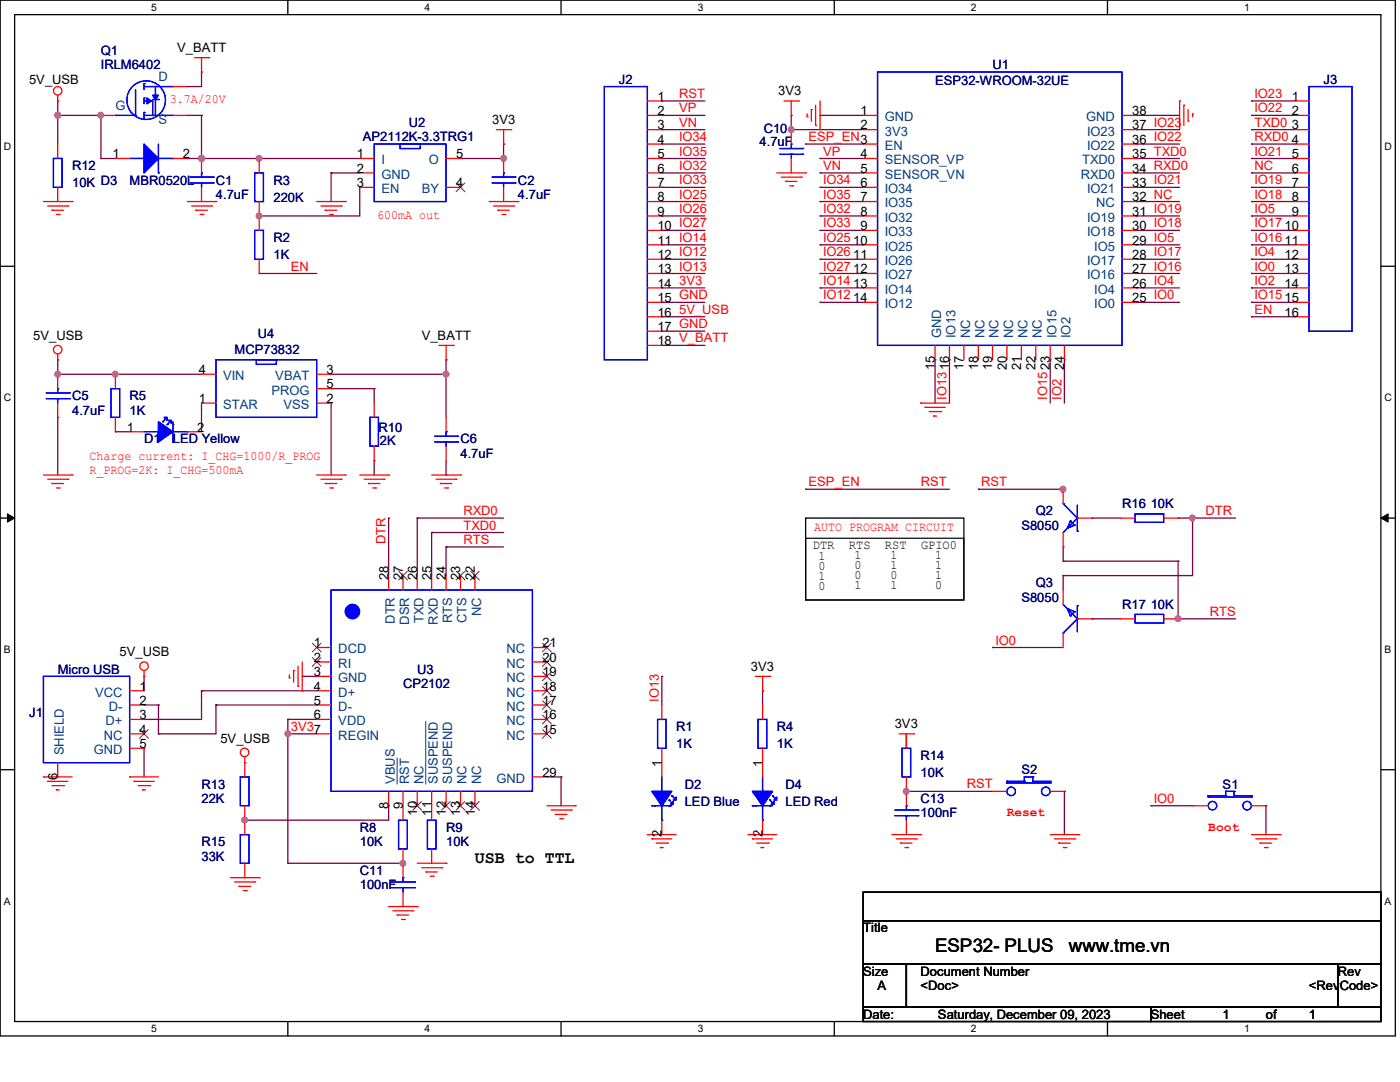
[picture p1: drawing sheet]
<svg xmlns="http://www.w3.org/2000/svg" width="279mm" height="216mm" viewBox="0 0 279 216" stroke-linecap="round" stroke-linejoin="round" font-family="sans-serif">
<path d="M0 0h278.5v206.7h-278.5zM2.9 2.9h272.7v200.9h-272.7z" fill="none" stroke="#000" stroke-width=".25"/>
<g fill="#fff">
<path d="M30.2 .3h1.1v2.3h-1.1z"/>
<path d="M30.2 204.1h1.1v2.3h-1.1z"/>
</g>
<path d="M57.4 0v2.9M57.4 203.8v2.9" fill="none" stroke="#000" stroke-width=".25"/>
<g fill="#fff">
<path d="M84.7 .3h1.1v2.3h-1.1z"/>
<path d="M84.7 204.1h1.1v2.3h-1.1z"/>
</g>
<path d="M112 0v2.9M112 203.8v2.9" fill="none" stroke="#000" stroke-width=".25"/>
<g fill="#fff">
<path d="M139.2 .3h1.1v2.3h-1.1z"/>
<path d="M139.2 204.1h1.1v2.3h-1.1z"/>
</g>
<path d="M166.5 0v2.9M166.5 203.8v2.9" fill="none" stroke="#000" stroke-width=".25"/>
<g fill="#fff">
<path d="M193.8 .3h1.1v2.3h-1.1z"/>
<path d="M193.8 204.1h1.1v2.3h-1.1z"/>
</g>
<path d="M221 0v2.9M221 203.8v2.9" fill="none" stroke="#000" stroke-width=".25"/>
<g fill="#fff">
<path d="M248.3 .3h1.1v2.3h-1.1z"/>
<path d="M248.3 204.1h1.1v2.3h-1.1z"/>
<path d="M.8 28h1.4v2.3h-1.4z"/>
<path d="M276.3 28h1.4v2.3h-1.4z"/>
<path d="M.8 78.2h1.4v2.3h-1.4z"/>
<path d="M276.3 78.2h1.4v2.3h-1.4z"/>
</g>
<path d="M0 53.1h2.9M275.6 53.1h2.9" fill="none" stroke="#000" stroke-width=".25"/>
<g fill="#fff">
<path d="M.8 128.5h1.3v2.2h-1.3z"/>
<path d="M276.3 128.5h1.3v2.2h-1.3z"/>
</g>
<path d="M0 103.4h2.9M275.6 103.4h2.9" fill="none" stroke="#000" stroke-width=".25"/>
<path d="M1.5 102.5l1.4 .9-1.4 .8zM275.6 103.4l1.4-.9v1.7z" fill="#000" stroke="#000" stroke-width=".2"/>
<g fill="#fff">
<path d="M.8 178.7h1.3v2.2h-1.3z"/>
<path d="M276.3 178.7h1.3v2.2h-1.3z"/>
</g>
<path d="M160.8 103.4h31.6v16.3h-31.6zM160.8 107.4h31.6v12.3h-31.6zM0 153.6h2.9M275.6 153.6h2.9M172.3 178h103.3v5.7h-103.3zM172.3 183.7h103.3v8.7h-103.3zM172.3 192.4h8.6v8.6h-8.6zM180.9 192.4h86.1v8.6h-86.1zM267 192.4h8.6v8.6h-8.6zM172.3 201h57.4v2.8h-57.4zM229.7 201h45.9v2.8h-45.9z" fill="none" stroke="#000" stroke-width=".25"/>
<g fill="none" stroke="#800040" stroke-width=".25">
<path d="M37.4 17.3h.1M40.2 14.4h.1M40.2 14.4v2.9h-2.8M11.5 23h.1M11.5 20.2h.1M11.5 20.2v8.5M11.5 23h8.7M20.2 23h.1M20.2 31.6h.1M20.2 31.6h2.8M20.2 23v8.6M37.4 23h.1"/>
<path d="M37.4 31.6h.1M37.4 31.6h34.4M37.4 23h2.8M40.2 23h.1M40.2 31.6h.1M40.2 23v8.6M51.7 31.6h.1M66.1 34.5h.1M66.1 34.5v5.7M66.1 34.5h5.7M71.8 37.4h.1M71.8 37.4v5.7h-20.1"/>
<path d="M91.9 31.6h.1M100.5 28.7h.1M100.5 28.7v2.9h-8.6M132.1 20.2h.1M132.1 23h.1M132.1 25.9h.1M132.1 28.7h.1M132.1 31.6h.1M132.1 34.5h.1M132.1 37.4h.1M132.1 31.6h8.6M132.1 34.5h8.6"/>
<path d="M132.1 23h8.6M132.1 25.9h8.6M132.1 28.7h8.6M132.1 37.4h8.6M132.1 20.2h8.6M157.9 25.9h.1M157.9 23h.1M157.9 25.9h14.4M157.9 23v2.9M160.8 28.7h.1M160.8 28.7h11.5M163.7 23h.1"/>
<path d="M163.7 31.6h.1M163.7 34.5h.1M163.7 37.4h.1M163.7 31.6h8.6M163.7 34.5h8.6M163.7 23h8.6M163.7 37.4h8.6M226.8 37.4h.1M226.8 34.5h.1M226.8 31.6h.1M226.8 28.7h.1M226.8 25.9h.1"/>
<path d="M226.8 23h.1M226.8 31.6h8.6M226.8 34.5h8.6M226.8 23h8.6M226.8 25.9h8.6M226.8 28.7h8.6M226.8 37.4h8.6M249.8 37.4h.1M249.8 34.5h.1M249.8 31.6h.1M249.8 28.7h.1M249.8 25.9h.1"/>
<path d="M249.8 23h.1M249.8 20.2h.1M249.8 31.6h8.6M249.8 34.5h8.6M249.8 23h8.6M249.8 25.9h8.6M249.8 28.7h8.6M249.8 37.4h8.6M249.8 20.2h8.6M51.7 43.1h.1M51.7 54.6h.1M51.7 54.6h11.5"/>
<path d="M132.1 40.2h.1M132.1 43.1h.1M132.1 46h.1M132.1 48.9h.1M132.1 51.7h.1M132.1 54.6h.1M132.1 57.4h.1M132.1 43.1h8.6M132.1 54.6h8.6M132.1 40.2h8.6M132.1 46h8.6M132.1 48.9h8.6"/>
<path d="M132.1 51.7h8.6M132.1 57.4h8.6M163.7 40.2h.1M163.7 43.1h.1M163.7 46h.1M163.7 48.9h.1M163.7 51.7h.1M163.7 54.6h.1M163.7 57.4h.1M163.7 43.1h8.6M163.7 54.6h8.6M163.7 40.2h8.6"/>
<path d="M163.7 46h8.6M163.7 48.9h8.6M163.7 51.7h8.6M163.7 57.4h8.6M226.8 57.4h.1M226.8 54.6h.1M226.8 51.7h.1M226.8 48.9h.1M226.8 46h.1M226.8 43.1h.1M226.8 40.2h.1M226.8 43.1h8.6"/>
<path d="M226.8 54.6h8.6M226.8 40.2h8.6M226.8 46h8.6M226.8 48.9h8.6M226.8 51.7h8.6M226.8 57.4h8.6M249.8 54.6h.1M249.8 51.7h.1M249.8 48.9h.1M249.8 46h.1M249.8 43.1h.1M249.8 40.2h.1"/>
<path d="M249.8 57.4h.1M249.8 43.1h8.6M249.8 54.6h8.6M249.8 40.2h8.6M249.8 46h8.6M249.8 48.9h8.6M249.8 51.7h8.6M249.8 57.4h8.6M11.5 74.7h.1M11.5 71.8h.1M11.5 71.8v2.9M11.5 74.7h28.7"/>
<path d="M23 74.7h.1M66.1 77.6h.1M66.1 74.7h.1M66.1 74.7h22.9M66.1 77.6h8.6M74.7 77.6h.1M74.7 77.6v2.8M89 74.7h.1M89 71.8h.1M89 71.8v11.5M132.1 60.3h.1M132.1 63.2h.1"/>
<path d="M132.1 66.1h.1M132.1 68.9h.1M132.1 60.3h8.6M132.1 63.2h8.6M132.1 66.1h8.6M132.1 68.9h8.6M163.7 60.3h.1M163.7 60.3h8.6M186.6 71.8h.1M186.6 71.8v8.6M189.5 71.8h.1M189.5 71.8v8.6"/>
<path d="M209.6 71.8h.1M209.6 71.8v8.6M212.4 71.8h.1M212.4 71.8v8.6M226.8 60.3h.1M226.8 60.3h8.6M249.8 60.3h.1M249.8 63.2h.1M249.8 60.3h8.6M249.8 63.2h8.6M11.5 83.3h.1M11.5 83.3v11.5"/>
<path d="M23 86.1h.1M23 86.1h2.9M40.2 80.4h.1M40.2 80.4v5.7M66.1 80.4h.1M66.1 80.4v14.4M74.7 91.9h.1M74.7 91.9v2.9M89 94.8h.1M89 91.9v2.9M160.8 97.6h.1M160.8 97.6h28.7"/>
<path d="M195.2 97.6h.1M195.2 97.6h17.2M212.2 97.6h.1M77.6 103.4h.1M77.6 103.4v11.5M83.3 103.4h.1M83.3 103.4h17.2M83.3 103.4v11.5M86.1 106.3h.1M86.1 106.3h14.4M86.1 106.3v8.6M89 109.1h.1"/>
<path d="M89 109.1v5.8M89 109.1h11.5M212.2 114.9h.1M212.2 112h.1M212.2 109.1h.1M212.2 109.1v2.9M212.2 114.9v2.8M212.2 112h22.9M217.9 103.4h.1M217.9 103.4h5.7M235.1 112h.1M235.1 103.4h.1"/>
<path d="M235.1 103.4h11.5M235.1 112v11.5M238 103.4h.1M238 103.4v11.5h-25.8M28.7 135h.1M28.7 135v2.8M40.2 137.8h.1M40.2 137.8v5.8h-11.5M40.2 137.8h23M60.3 135h.1M60.3 135h2.9M132.1 135h.1"/>
<path d="M132.1 135v5.7M152.2 137.8h.1M152.2 137.8v2.9M198.1 129.2h.1M198.1 129.2h14.1M217.9 123.5h.1M217.9 123.5h5.7M235.1 123.5h.1M235.1 123.5h11.5M28.7 149.3h.1M28.7 143.6h.1M28.7 140.7h.1"/>
<path d="M28.7 140.7h2.9M28.7 149.3v5.7M31.6 140.7h.1M31.6 146.4h.1M31.6 140.7v5.7M43.1 140.7h.1M43.1 140.7v5.7h-11.5M43.1 140.7h20.1M57.4 143.6h.1M57.4 146.4h.1M57.4 143.6h5.8M57.4 143.6v28.7"/>
<path d="M57.4 146.4h5.8M109.1 155h.1M109.1 155h2.9M112 155h.1M112 155v5.8M180.9 146.4h.1M180.9 157.9h.1M180.9 146.4v2.9M180.9 157.9h17.2M212.4 157.9h.1M212.4 157.9v8.6M48.9 163.7h.1"/>
<path d="M57.4 172.3h.1M57.4 172.3h23M77.6 160.8h.1M77.6 160.8v2.9h-28.7M229.7 160.8h.1M229.7 160.8h8.6M252.6 160.8h.1M252.6 160.8v5.7"/>
</g>
<g fill="#f0f" stroke="#f0f" stroke-width=".25">
<circle cx="51.7" cy="31.6" r=".56"/>
<circle cx="11.5" cy="23" r=".56"/>
<circle cx="51.7" cy="43.1" r=".56"/>
<circle cx="57.4" cy="146.4" r=".56"/>
<circle cx="80.4" cy="172.3" r=".56"/>
<circle cx="48.8" cy="163.6" r=".56"/>
<circle cx="23" cy="74.7" r=".56"/>
<circle cx="11.5" cy="74.7" r=".56"/>
<circle cx="100.5" cy="31.6" r=".56"/>
<circle cx="20.1" cy="23" r=".56"/>
<circle cx="40.2" cy="31.6" r=".56"/>
<circle cx="157.9" cy="25.9" r=".56"/>
<circle cx="237.9" cy="103.4" r=".56"/>
<circle cx="235.1" cy="123.4" r=".56"/>
<circle cx="89" cy="74.7" r=".56"/>
<circle cx="212.1" cy="97.6" r=".56"/>
<circle cx="180.8" cy="157.9" r=".56"/>
</g>
<g fill="none" stroke="#f00" stroke-width=".25">
<path d="M11.5 19v1.2M34.5 17.3h2.9M38.8 11.5h2.9M40.2 14.4h.1M40.2 11.5v2.9M41.7 11.5h.1M11.5 20.2h.1M11.5 28.7v2.9M11.5 37.4v2.8M20.2 23h2.8M23 31.6h2.9M34.5 23h2.9"/>
<path d="M34.5 31.6h2.9M40.2 31.6v2.9M40.2 37.4v2.8M51.7 31.6v2.9M71.8 34.5h2.9M71.8 31.6h2.9M71.8 37.4h2.9M89 31.6h2.9M89 37.4h2.9M99.1 25.9h2.8M100.5 28.7h.1M100.5 25.9v2.8"/>
<path d="M100.5 31.6v2.9M100.5 37.4v2.8M101.9 25.9h.1M129.2 25.9h2.9M129.2 20.2h2.9M129.2 34.5h2.9M129.2 23h2.9M129.2 28.7h2.9M129.2 31.6h2.9M129.2 37.4h2.9M155 34.5h5.8M155.9 35.3h4"/>
<path d="M156.5 20.2h2.8M156.8 36.2h.1M156.8 36.2h2.2M157.6 37.1h.6M157.9 23h.1M157.9 20.2v2.8M157.9 25.9v2.8M157.9 31.6v2.9M158.2 37.1h.1M159.3 20.2h.1M159.9 35.3h.1M160.8 34.5h.1"/>
<path d="M161.1 23.3h.1M161.1 22.7v.6M161.9 21.8h.1M161.9 21.8v2.4M162.8 25h.1M162.8 21v4M163.7 25.9h.1M163.7 20.2v5.7M172.3 25.9h2.8M172.3 34.5h2.8M172.3 23h2.8M172.3 28.7h2.8"/>
<path d="M172.3 31.6h2.8M172.3 37.4h2.8M223.9 25.9h2.9M223.9 34.5h2.9M223.9 23h2.9M223.9 28.7h2.9M223.9 31.6h2.9M223.9 37.4h2.9M235.4 20.2h.1M235.4 20.2v5.7M236.3 21h.1M236.3 21v4"/>
<path d="M237.1 24.2h.1M237.1 21.8v2.4M238 22.7h.1M238 22.7v.6M258.4 25.9h2.8M258.4 20.2h2.8M258.4 34.5h2.8M258.4 23h2.8M258.4 28.7h2.8M258.4 31.6h2.8M258.4 37.4h2.8M8.7 40.2h5.7"/>
<path d="M9.5 41.1h4M10.4 42h.1M10.4 42h2.3M11.3 42.8h.5M11.8 42.8h.1M13.5 41.1h.1M14.4 40.2h.1M37.4 40.2h5.7M38.2 41.1h4M39.1 42h.1M39.1 42h2.3M40 42.8h.5"/>
<path d="M40.5 42.8h.1M42.2 41.1h.1M43.1 40.2h.1M51.7 40.2v5.8M51.7 51.7v2.9M63.2 40.2h5.7M64.1 41.1h4M64.9 42h.1M64.9 42h2.3M65.8 42.8h.5M66.3 42.8h.1M68.1 41.1h.1"/>
<path d="M68.9 40.2h.1M97.6 40.2h5.8M98.5 41.1h4M99.4 42h.1M99.4 42h2.2M100.2 42.8h.6M100.8 42.8h.1M102.5 41.1h.1M103.4 40.2h.1M129.2 40.2h2.9M129.2 43.1h2.9M129.2 46h2.9"/>
<path d="M129.2 48.9h2.9M129.2 51.7h2.9M129.2 54.6h2.9M129.2 57.4h2.9M172.3 40.2h2.8M172.3 43.1h2.8M172.3 46h2.8M172.3 48.9h2.8M172.3 51.7h2.8M172.3 54.6h2.8M172.3 57.4h2.8M223.9 40.2h2.9"/>
<path d="M223.9 43.1h2.9M223.9 46h2.9M223.9 48.9h2.9M223.9 51.7h2.9M223.9 54.6h2.9M223.9 57.4h2.9M258.4 40.2h2.8M258.4 43.1h2.8M258.4 46h2.8M258.4 48.9h2.8M258.4 51.7h2.8M258.4 54.6h2.8"/>
<path d="M258.4 57.4h2.8M11.5 71.8h.1M11.5 70.7v1.1M11.5 74.7v2.9M23 74.7v2.9M40.2 74.7h2.9M63.2 74.7h2.9M63.2 77.6h2.9M87.6 68.9h2.9M89 71.8h.1M89 68.9v2.9M90.5 68.9h.1"/>
<path d="M129.2 68.9h2.9M129.2 60.3h2.9M129.2 63.2h2.9M129.2 66.1h2.9M172.3 60.3h2.8M186.6 68.9v2.9M189.5 68.9v2.9M192.4 68.9v2.9M195.2 68.9v2.9M198.1 68.9v2.9M201 68.9v2.9M203.8 68.9v2.9"/>
<path d="M206.7 68.9v2.9M209.6 68.9v2.9M212.4 68.9v2.9M223.9 60.3h2.9M258.4 60.3h2.8M258.4 63.2h2.8M8.7 94.8h5.7M9.5 95.6h4M10.4 96.5h.1M10.4 96.5h2.3M11.3 97.4h.5M11.5 80.4v2.9"/>
<path d="M11.8 97.4h.1M13.5 95.6h.1M14.4 94.8h.1M23 83.3v2.8M25.9 86.1h2.8M37.4 86.1h2.8M40.2 80.4h2.9M63.2 94.8h5.7M63.2 80.4h2.9M64.1 95.6h4M64.9 96.5h.1M64.9 96.5h2.3"/>
<path d="M65.8 97.4h.5M66.3 97.4h.1M68.1 95.6h.1M68.9 94.8h.1M71.8 94.8h5.8M72.7 95.6h4M73.5 96.5h.1M73.5 96.5h2.3M74.4 97.4h.6M74.7 80.4v2.9M74.7 89v2.9M75 97.4h.1"/>
<path d="M76.7 95.6h.1M77.6 94.8h.1M86.1 94.8h5.8M87 95.6h4M87.9 96.5h.1M87.9 96.5h2.3M88.7 97.4h.6M89 83.3v2.8M89 89v2.9M89.3 97.4h.1M91 95.6h.1M91.9 94.8h.1"/>
<path d="M183.7 80.4h.1M183.7 80.4h5.8M184.6 81.3h.1M184.6 81.3h4M185.5 82.1h2.2M186.3 83h.1M186.3 83h.6M187.7 82.1h.1M212.2 97.6v2.9M77.6 114.9v2.8M80.4 114.9v2.8M83.3 114.9v2.8"/>
<path d="M86.1 114.9v2.8M89 114.9v2.8M91.9 114.9v2.8M94.8 114.9v2.8M212.2 106.3v2.8M212.2 117.7v2.9M215 103.4h2.9M223.6 103.4h2.9M232.2 103.4h2.9M25.9 137.8h2.8M28.7 135h.1M28.7 133.8v1.2"/>
<path d="M57.7 135.3h.1M57.7 134.7v.6M58.6 133.8h.1M58.6 133.8v2.3M59.5 136.9h.1M59.5 132.9v4M60.3 137.8h.1M60.3 132.1v5.7M63.2 135h2.9M63.2 137.8h2.9M63.2 129.2h2.9M63.2 132.1h2.9"/>
<path d="M106.3 135h2.8M106.3 137.8h2.8M106.3 129.2h2.8M106.3 132.1h2.8M150.7 135h2.9M152.2 137.8h.1M152.2 135v2.8M153.6 135h.1M212.2 126.3v2.9M215 123.5h2.9M223.6 123.5h2.9M232.2 123.5h2.9"/>
<path d="M8.7 155h.1M8.7 155h5.7M9.5 155.9h.1M9.5 155.9h4M10.4 156.8h2.3M11.3 157.6h.1M11.3 157.6h.5M11.5 152.2v2.8M12.7 156.8h.1M25.9 155h.1M25.9 155h5.7M25.9 146.4h2.8"/>
<path d="M25.9 140.7h2.8M25.9 143.6h2.8M25.9 149.3h2.8M26.8 155.9h.1M26.8 155.9h4M27.6 156.8h2.3M28.4 157.6h.1M28.4 157.6h.6M29.9 156.8h.1M48.9 152.2h.1M48.9 151v4M63.2 146.4h2.9"/>
<path d="M63.2 140.7h2.9M63.2 143.6h2.9M77.6 157.9v2.9M80.4 157.9v5.8M83.3 157.9v2.9M86.1 157.9v5.8M89 157.9v2.9M91.9 157.9v2.9M94.8 157.9v2.9M106.3 155h2.8M106.3 146.4h2.8M106.3 140.7h2.8"/>
<path d="M106.3 143.6h2.8M132.1 140.7v2.9M132.1 149.3v5.7M152.2 140.7v2.9M152.2 149.3v5.7M179.5 146.4h2.8M180.9 149.3h.1M180.9 146.4v2.9M180.9 155v5.8M182.3 146.4h.1M198.1 157.9h2.9M209.6 157.9h2.8"/>
<path d="M46 175.1h5.7M46.8 176h4M47.7 176.9h.1M47.7 176.9h2.3M48.6 177.7h.5M48.9 160.8v5.7M48.9 172.3v2.8M49.1 177.7h.1M50.8 176h.1M51.7 175.1h.1M80.4 169.4v5.7M80.4 178v2.9"/>
<path d="M83.3 172.3h5.7M84.2 173.1h4M85 174h.1M85 174h2.3M85.9 174.8h.5M86.1 169.4v2.9M86.4 174.8h.1M88.2 173.1h.1M89 172.3h.1M109.1 160.8h5.8M110 161.6h4M110.8 162.5h.1"/>
<path d="M110.8 162.5h2.4M111.7 163.4h.6M112.3 163.4h.1M114 161.6h.1M114.9 160.8h.1M129.2 166.5h.1M129.2 166.5h5.8M130.1 167.4h.1M130.1 167.4h4M130.9 168.2h2.3M131.8 169.1h.1M131.8 169.1h.6"/>
<path d="M132.1 163.7v2.8M133.2 168.2h.1M149.3 166.5h.1M149.3 166.5h5.7M150.2 167.4h.1M150.2 167.4h4M151 168.2h2.3M151.9 169.1h.1M151.9 169.1h.5M152.2 163.7v2.8M153.3 168.2h.1M178 166.5h5.7"/>
<path d="M178.9 167.4h4M179.7 168.2h.1M179.7 168.2h2.3M180.6 169.1h.5M180.9 163.7v2.8M181.1 169.1h.1M182.9 167.4h.1M183.7 166.5h.1M209.6 166.5h5.7M210.4 167.4h4.1M211.3 168.2h.1M211.3 168.2h2.3"/>
<path d="M212.2 169.1h.5M212.7 169.1h.1M214.5 167.4h.1M215.3 166.5h.1M238.3 160.8h2.8M249.8 166.5h5.7M249.8 160.8h2.8M250.6 167.4h4M251.5 168.2h.1M251.5 168.2h2.3M252.3 169.1h.6M252.9 169.1h.1"/>
<path d="M254.6 167.4h.1M255.5 166.5h.1M77.6 180.9h5.7M78.4 181.7h4M79.2 182.6h.1M79.2 182.6h2.4M80.1 183.5h.6M80.7 183.5h.1M82.4 181.7h.1M83.3 180.9h.1"/>
<circle cx="11.5" cy="18.1" r=".85"/>
<circle cx="11.5" cy="69.8" r=".85"/>
<circle cx="28.7" cy="132.9" r=".85"/>
<circle cx="48.8" cy="150.1" r=".85"/>
</g>
<g fill="none" stroke="#00f" stroke-width=".25">
<path d="M27.1 17.9v5.1M28.7 16.7h.1M28.7 19.6h.1M28.7 17.3h5.8M28.7 16.7v1.2M28.7 19.6v1.1M30.5 19.9h1.1M31 17.3h.1M31 17.3v5.7M31.6 19.9h.1M34.5 17.3h.1M120.6 17.3h8.6v54.5h-8.6z"/>
<path d="M175.1 14.4h48.8v54.5h-48.8zM261.2 17.3h8.6v48.8h-8.6zM10.7 31.6h1.7v5.8h-1.7zM23 23h.1M23 23h4.1M25.9 31.6h2.8M27.1 23h.1M28.7 31.6h.1M28.7 22.4h.1M28.7 23h5.8M28.7 22.4v1.2M28.7 20.2h.6"/>
<path d="M29.3 20.2h.1M30.2 20.2h.1M30.2 20.2h.3v2.8M30.5 23h.1M31.6 34.5h.1M31.6 28.7v5.8M31.6 31.6h2.9M34.5 31.6h.1M34.5 23h.1M37.9 35.3h4.6M37.9 36.5h4.6M40.2 36.5h.1"/>
<path d="M40.2 34.5h.1M40.2 34.5v.8M40.2 36.5v.9M42.5 35.3h.1M42.5 36.5h.1M50.8 34.5h1.8v5.7h-1.8zM74.7 28.7h14.3v11.5h-14.3zM79.8 28.7h4.1v.9h-4.1zM98.2 35.3h4.6M98.2 36.5h4.6M100.5 36.5h.1M100.5 34.5h.1"/>
<path d="M100.5 34.5v.8M100.5 36.5v.9M102.8 35.3h.1M102.8 36.5h.1M155.6 29.6h4.6M155.6 30.8h4.6M157.9 30.8h.1M157.9 28.7h.1M157.9 28.7v.9M157.9 30.8v.8M160.2 29.6h.1M160.2 30.8h.1"/>
<path d="M50.8 46h1.8v5.7h-1.8zM9.2 78.4h4.6M9.2 79.5h4.6M11.5 79.5h.1M11.5 77.6h.1M11.5 77.6v.8M11.5 79.5v.9M13.8 78.4h.1M13.8 79.5h.1M22.1 77.6h1.8v5.7h-1.8zM43.1 71.8h20.1v11.5h-20.1zM51.1 71.8h4.1v.9h-4.1z"/>
<path d="M28.7 86.1h2.9M31.6 86.1h.1M32.5 84.2h.1M33.1 83.6l-.6 .6M33.4 84.7h.1M33.9 84.2l-.5 .5M34.5 84.7h.1M34.5 87.6h.1M34.5 88.2h.1M34.5 86.1h2.9M34.5 84.2v4M37.4 86.1h.1"/>
<path d="M73.8 83.3h1.7v5.7h-1.7zM86.7 87h4.6M86.7 88.2h4.6M89 88.2h.1M89 86.1h.1M89 86.1v.9M89 88.2v.8M91.3 87h.1M91.3 88.2h.1M66.1 117.7h40.2v40.2h-40.2zM212.2 100.5h.1M212.2 100.5l2.8 2.9"/>
<path d="M213 105.4h.1M213.6 104h.1M213.6 104l-.6 1.4M213.6 104l.9 .8M214.5 104.8h.1M214.5 104.8l-1.5 .6M215 106h.1M215 103.4h.1M215 100.8v5.2M215 103.4l-2.8 2.9M226.5 102.5h5.7v1.7h-5.7zM8.7 135h17.2v17.2h-17.2z"/>
<path d="M212.2 126.3h.1M212.2 120.6l2.8 2.9M213 121.5h.1M213 121.5l.6 1.4M213 121.5l1.5 .5M213.6 122.9h.1M214.5 122h.1M214.5 122l-.9 .9M215 120.9h.1M215 123.5h.1M215 120.9v5.2M215 123.5l-2.8 2.8"/>
<path d="M226.5 122.6h5.7v1.7h-5.7zM48 155h1.7v5.8h-1.7zM131.2 143.6h1.7v5.7h-1.7zM132.1 157.9h.1M132.1 155v2.9M133.5 159.6h.1M133.5 159.6l.6 .6M134.1 158.8h.1M134.1 158.8l.6 .5M151.3 143.6h1.7v5.7h-1.7zM152.2 157.9h.1M152.2 155v2.9"/>
<path d="M153.6 159.6h.1M153.6 159.6l.6 .6M154.2 158.8h.1M154.2 158.8l.6 .5M180 149.3h1.7v5.7h-1.7zM201 155.9h.1M201 156.2h.1M201 156.2h8.6M201 155.9h3.4M201 155.9v.3M204.4 155h.1M204.4 155.9h.1"/>
<path d="M204.4 155h1.7M204.4 155v.9M206.1 155.9h.1M206.1 155h.1M206.1 155.9h3.5M206.1 155v.9M209.6 156.2h.1M209.6 155.9h.1M209.6 155.9v.3M241.1 158.8h.1M241.1 159h.1M241.1 159h8.7"/>
<path d="M241.1 158.8h3.5M241.1 158.8v.2M244.6 157.9h.1M244.6 158.8h.1M244.6 157.9h1.7M244.6 157.9v.9M246.3 158.8h.1M246.3 157.9h.1M246.3 158.8h3.5M246.3 157.9v.9M249.8 159h.1M249.8 158.8h.1"/>
<path d="M249.8 158.8v.2M48 166.5h1.7v5.8h-1.7zM78.1 176h4.6M78.1 177.1h4.6M79.5 163.7h1.8v5.7h-1.8zM80.4 177.1h.1M80.4 175.1h.1M80.4 175.1v.9M80.4 177.1v.9M82.7 176h.1M82.7 177.1h.1M85.3 163.7h1.7v5.7h-1.7z"/>
<path d="M130.1 160.8h.1M130.1 160.8h4M130.6 160.8h.1M132.1 163.7h.1M132.1 160.8v2.9M133.5 160.8h.1M150.2 160.8h.1M150.2 160.8h4M150.7 160.8h.1M152.2 163.7h.1M152.2 160.8v2.9M153.6 160.8h.1"/>
<path d="M178.6 161.6h4.6M178.6 162.8h4.6M180.9 162.8h.1M180.9 160.8h.1M180.9 160.8v.8M180.9 162.8v.9M183.2 161.6h.1M183.2 162.8h.1"/>
<circle cx="29.2" cy="20" r="3.9"/>
<circle cx="201.8" cy="157.9" r=".85"/>
<circle cx="208.7" cy="157.9" r=".85"/>
<circle cx="242" cy="160.8" r=".85"/>
<circle cx="248.9" cy="160.8" r=".85"/>
</g>
<g fill="#00f" stroke="#00f" stroke-width=".25">
<path d="M28.7 28.7l2.9 2.9-2.9 2.9z"/>
<path d="M150.2 157.9h4l-2 2.9z" fill-rule="evenodd"/>
<path d="M155 159v.6h-.5z" fill-rule="evenodd"/>
<path d="M153.9 160.5l.6-.6v.6z" fill-rule="evenodd"/>
<path d="M150.2 157.9h4l-2 2.9z" fill-rule="evenodd"/>
<path d="M155 159v.6h-.5z" fill-rule="evenodd"/>
<path d="M153.9 160.5l.6-.6v.6z" fill-rule="evenodd"/>
<path d="M31.6 84.2l2.9 1.9-2.9 2.1z" fill-rule="evenodd"/>
<path d="M32.8 83.3h.6v.6z" fill-rule="evenodd"/>
<path d="M33.6 83.9h.6v.6z" fill-rule="evenodd"/>
<path d="M31.6 84.2l2.9 1.9-2.9 2.1z" fill-rule="evenodd"/>
<path d="M32.8 83.3h.6v.6z" fill-rule="evenodd"/>
<path d="M33.6 83.9h.6v.6z" fill-rule="evenodd"/>
<path d="M29.3 19.6l.9 .6-.9 .5z" fill-rule="evenodd"/>
<path d="M30.5 19h1.1l-.6 .9z" fill-rule="evenodd"/>
<path d="M29.3 19.6l.9 .6-.9 .5z" fill-rule="evenodd"/>
<path d="M30.5 19h1.1l-.6 .9z" fill-rule="evenodd"/>
<path d="M130.1 157.9h4l-2 2.9z" fill-rule="evenodd"/>
<path d="M135 159v.6h-.6z" fill-rule="evenodd"/>
<path d="M134.4 159.9v.6h-.6z" fill-rule="evenodd"/>
<path d="M130.1 157.9h4l-2 2.9z" fill-rule="evenodd"/>
<path d="M135 159v.6h-.6z" fill-rule="evenodd"/>
<path d="M134.4 159.9v.6h-.6z" fill-rule="evenodd"/>
<circle cx="70.3" cy="122" r="1.42"/>
</g>
<g fill="none" stroke="#804000" stroke-width=".2">
<path d="M91.1 36.5l1.7 1.8M92.8 36.5l-1.8 1.8M79.6 114l1.7 1.7M81.3 114l-1.8 1.7M91.1 114l1.7 1.7M92.8 114l-1.8 1.7M93.9 114l1.8 1.7M95.6 114l-1.7 1.7M62.4 128.4l1.7 1.7M62.4 131.2l1.7 1.8M64.1 128.4l-1.8 1.7M64.1 131.2l-1.8 1.8"/>
<path d="M108.3 128.4l1.7 1.7M108.3 131.2l1.7 1.8M108.3 134.1l1.7 1.7M108.3 137l1.7 1.7M108.3 139.8l1.7 1.8M110 134.1l-1.8 1.7M110 139.8l-1.8 1.8M110 128.4l-1.8 1.7M110 131.2l-1.8 1.8M110 137l-1.8 1.7M27.9 145.6l1.7 1.7M29.6 145.6l-1.7 1.7"/>
<path d="M82.4 159.9l1.8 1.8M84.1 159.9l-1.7 1.8M88.2 159.9l1.7 1.8M89.9 159.9l-1.8 1.8M91.1 159.9l1.7 1.8M92.8 159.9l-1.8 1.8M93.9 159.9l1.8 1.8M95.6 159.9l-1.7 1.8M108.3 142.7l1.7 1.7M108.3 145.6l1.7 1.7M110 142.7l-1.8 1.7M110 145.6l-1.8 1.7"/>
</g>
<path d="M79.2 151.3v5.2M85 143.9v12.6" fill="none" stroke="#004080" stroke-width=".2"/>
<g font-size="3.7">
<text x="186.6" y="189.9">ESP32- PLUS</text>
<text x="213.3" y="189.9">www.tme.vn</text>
</g>
<text font-size="3.4" x="94.8" y="172.2">USB to TTL</text>
<g font-size="2.6" fill="#000080">
<text x="20.2" y="11">Q1</text>
<text x="20.2" y="13.8">IRLM6402</text>
<text x="123.5" y="16.7">J2</text>
<text x="186.6" y="17">ESP32-WROOM-32UE</text>
<text x="198.1" y="13.8">U1</text>
<text x="264.1" y="16.7">J3</text>
<text x="72.4" y="28.2">AP2112K-3.3TRG1</text>
<text x="81.6" y="25.4">U2</text>
<text x="151.6" y="29.1">4.7uF</text>
<text x="152.4" y="26.5">C10</text>
<text x="14.4" y="34">R12</text>
<text x="14.4" y="37.4">10K D3</text>
<text x="25.9" y="36.8">MBR0520L</text>
<text x="43.1" y="36.8">C1</text>
<text x="43.1" y="39.7">4.7uF</text>
<text x="54.6" y="36.8">R3</text>
<text x="54.6" y="40.3">220K</text>
<text x="103.4" y="36.8">C2</text>
<text x="103.4" y="39.7">4.7uF</text>
<text x="54.6" y="48.3">R2</text>
<text x="54.6" y="51.7">1K</text>
<text x="46.8" y="70.7">MCP73832</text>
<text x="51.4" y="67.5">U4</text>
<text x="14.4" y="79.9">C5</text>
<text x="14.4" y="82.8">4.7uF</text>
<text x="25.9" y="79.9">R5</text>
<text x="25.9" y="82.8">1K</text>
<text x="28.7" y="88.5">D1</text>
<text x="34.5" y="88.5">LED Yellow</text>
<text x="75.5" y="86.2">R10</text>
<text x="75.8" y="88.8">2K</text>
<text x="91.9" y="88.5">C6</text>
<text x="91.9" y="91.4">4.7uF</text>
<text x="223.9" y="101.4">R16 10K</text>
<text x="203.8" y="105.7">S8050</text>
<text x="206.7" y="102.8">Q2</text>
<text x="206.7" y="117.2">Q3</text>
<text x="203.8" y="120.1">S8050</text>
<text x="223.9" y="121.5">R17 10K</text>
<text x="11.5" y="134.4">Micro USB</text>
<text x="80.4" y="137.3">CP2102</text>
<text x="83.3" y="134.4">U3</text>
<text x="5.8" y="143">J1</text>
<text x="135" y="145.9">R1</text>
<text x="135" y="149.4">1K</text>
<text x="155" y="145.9">R4</text>
<text x="155" y="149.4">1K</text>
<text x="183.7" y="151.6">R14</text>
<text x="183.7" y="155.1">10K</text>
<text x="203.8" y="154.5">S2</text>
<text x="40.2" y="157.4">R13</text>
<text x="40.2" y="160.2">22K</text>
<text x="136.7" y="157.4">D2</text>
<text x="136.7" y="160.8">LED Blue</text>
<text x="156.8" y="157.4">D4</text>
<text x="156.8" y="160.8">LED Red</text>
<text x="183.7" y="160.2">C13</text>
<text x="244" y="157.4">S1</text>
<text x="71.8" y="166">R8</text>
<text x="89" y="166">R9</text>
<text x="183.7" y="163.1">100nF</text>
<text x="40.2" y="168.9">R15</text>
<text x="40.2" y="171.7">33K</text>
<text x="71.8" y="168.9">10K</text>
<text x="89" y="168.9">10K</text>
<text x="71.8" y="174.6">C11</text>
<text x="71.8" y="177.5">100nF</text>
</g>
<g font-size="2.6">
<text x="35.3" y="10.4">V_BATT</text>
<text x="5.8" y="16.7">5V_USB</text>
<text x="131.2" y="20.1">1</text>
<text x="131.2" y="23">2</text>
<text x="155.3" y="19">3V3</text>
<text x="171.7" y="23">1</text>
<text x="225.9" y="23">38</text>
<text x="257.8" y="20.1">1</text>
<text x="257.8" y="23">2</text>
<text x="98.2" y="24.8">3V3</text>
<text x="131.2" y="25.8">3</text>
<text x="131.2" y="28.7">4</text>
<text x="171.7" y="25.8">2</text>
<text x="225.9" y="28.7">36 IO22</text>
<text x="225.9" y="25.8">37 IO23</text>
<text x="257.8" y="25.8">3</text>
<text x="257.8" y="28.7">4</text>
<text x="22.4" y="31.6">1</text>
<text x="36.5" y="31.6">2</text>
<text x="71.2" y="34.5">2</text>
<text x="71.2" y="31.6">1</text>
<text x="91" y="31.6">5</text>
<text x="131.2" y="31.6">5</text>
<text x="131.2" y="34.5">6</text>
<text x="171.7" y="31.6">4</text>
<text x="171.7" y="34.5">5</text>
<text x="225.9" y="34.5">34 RXD0</text>
<text x="225.9" y="31.6">35 TXD0</text>
<text x="257.8" y="31.6">5</text>
<text x="257.8" y="34.5">6</text>
<text x="71.2" y="37.3">3</text>
<text x="91" y="37.3">4</text>
<text x="131.2" y="37.3">7</text>
<text x="131.2" y="40.2">8</text>
<text x="171.7" y="37.3">6</text>
<text x="171.7" y="40.2">7</text>
<text x="225.9" y="40.2">32 NC</text>
<text x="225.9" y="37.3">33 IO21</text>
<text x="257.8" y="37.3">7</text>
<text x="257.8" y="40.2">8</text>
<text x="131.2" y="43.1">9</text>
<text x="131.2" y="45.9">10 IO27</text>
<text x="171.7" y="43.1">8</text>
<text x="171.7" y="45.9">9</text>
<text x="225.9" y="45.9">30 IO18</text>
<text x="225.9" y="43.1">31 IO19</text>
<text x="256.4" y="45.9">10</text>
<text x="257.8" y="43.1">9</text>
<text x="131.2" y="48.8">11 IO14</text>
<text x="131.2" y="51.7">12 IO12</text>
<text x="170.3" y="48.8">10</text>
<text x="170.3" y="51.7">11</text>
<text x="225.9" y="51.7">28 IO17</text>
<text x="225.9" y="48.8">29 IO5</text>
<text x="256.4" y="48.8">11</text>
<text x="256.4" y="51.7">12</text>
<text x="131.2" y="54.5">13 IO13</text>
<text x="131.2" y="57.4">14</text>
<text x="170.3" y="54.5">12</text>
<text x="170.3" y="57.4">13</text>
<text x="225.9" y="57.4">26 IO4</text>
<text x="225.9" y="54.5">27 IO16</text>
<text x="256.4" y="54.5">13</text>
<text x="256.4" y="57.4">14</text>
<text x="131.2" y="60.3">15 GND</text>
<text x="131.2" y="63.2">16</text>
<text x="170.3" y="60.3">14</text>
<text x="225.9" y="60.3">25 IO0</text>
<text x="256.4" y="60.3">15</text>
<text x="256.4" y="63.2">16</text>
<text x="6.6" y="67.8">5V_USB</text>
<text x="84.2" y="67.8">V_BATT</text>
<text x="131.2" y="66">17 GND</text>
<text x="131.2" y="68.9">18 V_BATT</text>
<text x="39.7" y="74.6">4</text>
<text x="65.2" y="74.6">3</text>
<text x="65.2" y="77.5">5</text>
<text x="186.6" y="73.8" transform="rotate(-90 186.6 73.8)">15</text>
<text x="192.3" y="73.8" transform="rotate(-90 192.3 73.8)">17</text>
<text x="195.2" y="73.8" transform="rotate(-90 195.2 73.8)">18</text>
<text x="198" y="73.8" transform="rotate(-90 198 73.8)">19</text>
<text x="200.9" y="73.8" transform="rotate(-90 200.9 73.8)">20</text>
<text x="203.8" y="73.8" transform="rotate(-90 203.8 73.8)">21</text>
<text x="206.7" y="73.8" transform="rotate(-90 206.7 73.8)">22</text>
<text x="212.4" y="73.8" transform="rotate(-90 212.4 73.8)">24</text>
<text x="39.7" y="80.4">1</text>
<text x="65.2" y="80.4">2</text>
<text x="25.3" y="86.1">1</text>
<text x="39.4" y="86.1">2</text>
<text x="162.2" y="109.5">DTR</text>
<text x="163.4" y="111.8">1</text>
<text x="163.4" y="113.8">0</text>
<text x="169.4" y="109.5">RTS</text>
<text x="170.6" y="111.5">1</text>
<text x="170.6" y="113.5">0</text>
<text x="176.6" y="109.5">RST</text>
<text x="177.7" y="111.5">1</text>
<text x="177.7" y="113.5">1</text>
<text x="183.8" y="109.5">GPIO0</text>
<text x="186.6" y="111.5">1</text>
<text x="186.6" y="113.5">1</text>
<text x="77.5" y="115.7" transform="rotate(-90 77.5 115.7)">28</text>
<text x="80.4" y="115.7" transform="rotate(-90 80.4 115.7)">27</text>
<text x="83.2" y="115.7" transform="rotate(-90 83.2 115.7)">26</text>
<text x="86.1" y="115.7" transform="rotate(-90 86.1 115.7)">25</text>
<text x="89" y="115.7" transform="rotate(-90 89 115.7)">24</text>
<text x="91.9" y="115.7" transform="rotate(-90 91.9 115.7)">23</text>
<text x="94.7" y="115.7" transform="rotate(-90 94.7 115.7)">22</text>
<text x="163.4" y="115.8">1</text>
<text x="163.4" y="117.8">0</text>
<text x="170.6" y="115.5">0</text>
<text x="170.6" y="117.5">1</text>
<text x="177.7" y="115.5">0</text>
<text x="177.7" y="117.5">1</text>
<text x="186.6" y="117.5">0</text>
<text x="186.6" y="115.5">1</text>
<text x="23.9" y="131">5V_USB</text>
<text x="62.7" y="129.2">1</text>
<text x="108.2" y="129.2">21</text>
<text x="27.9" y="137.8">1</text>
<text x="62.7" y="132">2</text>
<text x="62.7" y="134.9">3</text>
<text x="62.7" y="137.8">4</text>
<text x="108.2" y="132">20</text>
<text x="108.2" y="134.9">19</text>
<text x="108.2" y="137.8">18</text>
<text x="149.9" y="133.8">3V3</text>
<text x="27.9" y="140.6">2</text>
<text x="27.9" y="143.5">3</text>
<text x="62.7" y="140.6">5</text>
<text x="62.7" y="143.5">6</text>
<text x="108.2" y="140.6">17</text>
<text x="108.2" y="143.5">16</text>
<text x="27.9" y="149.3">5</text>
<text x="27.9" y="146.4">4</text>
<text x="44" y="148.2">5V_USB</text>
<text x="108.2" y="146.4">15</text>
<text x="178.6" y="145.3">3V3</text>
<text x="11.5" y="155.6" transform="rotate(-90 11.5 155.6)">6</text>
<text x="108.2" y="155">29</text>
<text x="132" y="153" transform="rotate(-90 132 153)">1</text>
<text x="152.1" y="153" transform="rotate(-90 152.1 153)">1</text>
<text x="77.5" y="161.3" transform="rotate(-90 77.5 161.3)">8</text>
<text x="80.4" y="161.3" transform="rotate(-90 80.4 161.3)">9</text>
<text x="83.2" y="162.8" transform="rotate(-90 83.2 162.8)">10</text>
<text x="86.1" y="162.8" transform="rotate(-90 86.1 162.8)">11</text>
<text x="89" y="162.8" transform="rotate(-90 89 162.8)">12</text>
<text x="91.9" y="162.8" transform="rotate(-90 91.9 162.8)">13</text>
<text x="94.7" y="162.8" transform="rotate(-90 94.7 162.8)">14</text>
<text x="132" y="167.1" transform="rotate(-90 132 167.1)">2</text>
<text x="152.1" y="167.1" transform="rotate(-90 152.1 167.1)">2</text>
<text x="172.3" y="186.1">Title</text>
<text x="172.3" y="194.7">Size</text>
<text x="175.1" y="197.6">A</text>
<text x="183.7" y="194.7">Document Number</text>
<text x="183.7" y="197.6">&lt;Doc&gt;</text>
<text x="261.2" y="197.6">&lt;RevCode&gt;</text>
<text x="267" y="194.7">Rev</text>
<text x="172.3" y="203.3">Date:</text>
<text x="187.2" y="203.3">Saturday, December 09, 2023</text>
<text x="229.7" y="203.3">Sheet</text>
<text x="244" y="203.3">1</text>
<text x="252.6" y="203.3">of</text>
<text x="261.2" y="203.3">1</text>
</g>
<g font-size="2.6" fill="#004080">
<text x="31.6" y="16.2">D</text>
<text x="23" y="21.9">G</text>
<text x="31.6" y="24.8">S</text>
<text x="176.6" y="24.2">GND</text>
<text x="176.6" y="27.1">3V3</text>
<text x="176.6" y="29.9">EN</text>
<text x="216.8" y="24.2">GND</text>
<text x="217" y="29.9">IO22</text>
<text x="217" y="27.1">IO23</text>
<text x="76.1" y="35.7">GND</text>
<text x="76.1" y="32.8">I</text>
<text x="85.6" y="32.8">O</text>
<text x="176.6" y="32.8">SENSOR_VP</text>
<text x="176.6" y="35.7">SENSOR_VN</text>
<text x="215.7" y="35.7">RXD0</text>
<text x="215.9" y="32.8">TXD0</text>
<text x="76.1" y="38.6">EN</text>
<text x="84.2" y="38.6">BY</text>
<text x="176.6" y="38.6">IO34</text>
<text x="176.6" y="41.4">IO35</text>
<text x="217" y="38.6">IO21</text>
<text x="218.8" y="41.4">NC</text>
<text x="176.6" y="44.3">IO32</text>
<text x="176.6" y="47.2">IO33</text>
<text x="217" y="47.2">IO18</text>
<text x="217" y="44.3">IO19</text>
<text x="176.6" y="50">IO25</text>
<text x="176.6" y="52.9">IO26</text>
<text x="217" y="52.9">IO17</text>
<text x="218.4" y="50">IO5</text>
<text x="176.6" y="55.8">IO27</text>
<text x="176.6" y="58.6">IO14</text>
<text x="217" y="55.8">IO16</text>
<text x="218.4" y="58.6">IO4</text>
<text x="176.6" y="61.5">IO12</text>
<text x="218.4" y="61.5">IO0</text>
<text x="187.8" y="67.5" transform="rotate(-90 187.8 67.5)">GND</text>
<text x="190.7" y="67.5" transform="rotate(-90 190.7 67.5)">IO13</text>
<text x="193.6" y="67.5" transform="rotate(-90 193.6 67.5)">NC</text>
<text x="196.5" y="67.5" transform="rotate(-90 196.5 67.5)">NC</text>
<text x="199.3" y="67.5" transform="rotate(-90 199.3 67.5)">NC</text>
<text x="202.2" y="67.5" transform="rotate(-90 202.2 67.5)">NC</text>
<text x="205.1" y="67.5" transform="rotate(-90 205.1 67.5)">NC</text>
<text x="207.9" y="67.5" transform="rotate(-90 207.9 67.5)">NC</text>
<text x="210.8" y="67.5" transform="rotate(-90 210.8 67.5)">IO15</text>
<text x="213.7" y="67.5" transform="rotate(-90 213.7 67.5)">IO2</text>
<text x="44.5" y="75.9">VIN</text>
<text x="54.9" y="75.9">VBAT</text>
<text x="44.5" y="81.6">STAR</text>
<text x="54.2" y="78.7">PROG</text>
<text x="56.6" y="81.6">VSS</text>
<text x="78.8" y="124.5" transform="rotate(-90 78.8 124.5)">DTR</text>
<text x="81.7" y="124.6" transform="rotate(-90 81.7 124.6)">DSR</text>
<text x="84.5" y="124.3" transform="rotate(-90 84.5 124.3)">TXD</text>
<text x="87.4" y="124.6" transform="rotate(-90 87.4 124.6)">RXD</text>
<text x="90.3" y="124.3" transform="rotate(-90 90.3 124.3)">RTS</text>
<text x="93.1" y="124.3" transform="rotate(-90 93.1 124.3)">CTS</text>
<text x="96" y="122.9" transform="rotate(-90 96 122.9)">NC</text>
<text x="67.5" y="130.4">DCD</text>
<text x="101.1" y="130.4">NC</text>
<text x="67.5" y="133.3">RI</text>
<text x="67.5" y="136.1">GND</text>
<text x="101.1" y="133.3">NC</text>
<text x="101.1" y="136.1">NC</text>
<text x="19" y="139">VCC</text>
<text x="21.7" y="141.9">D-</text>
<text x="67.5" y="139">D+</text>
<text x="67.5" y="141.9">D-</text>
<text x="101.1" y="139">NC</text>
<text x="101.1" y="141.9">NC</text>
<text x="20.7" y="147.6">NC</text>
<text x="21" y="144.7">D+</text>
<text x="67.5" y="144.7">VDD</text>
<text x="67.5" y="147.6">REGIN</text>
<text x="101.1" y="144.7">NC</text>
<text x="101.1" y="147.6">NC</text>
<text x="12.7" y="150.7" transform="rotate(-90 12.7 150.7)">SHIELD</text>
<text x="18.7" y="150.5">GND</text>
<text x="78.8" y="156.5" transform="rotate(-90 78.8 156.5)">VBUS</text>
<text x="81.7" y="156.5" transform="rotate(-90 81.7 156.5)">RST</text>
<text x="84.5" y="156.5" transform="rotate(-90 84.5 156.5)">NC</text>
<text x="87.4" y="156.5" transform="rotate(-90 87.4 156.5)">SUSPEND</text>
<text x="90.3" y="156.5" transform="rotate(-90 90.3 156.5)">SUSPEND</text>
<text x="93.1" y="156.5" transform="rotate(-90 93.1 156.5)">NC</text>
<text x="96" y="156.5" transform="rotate(-90 96 156.5)">NC</text>
<text x="99.1" y="156.2">GND</text>
</g>
<g font-size="2.6" fill="#f00">
<text x="33.9" y="20.5">3.7A/20V</text>
<text x="135.6" y="19.6">RST</text>
<text x="135.6" y="22.4">VP</text>
<text x="250.4" y="22.4">IO22</text>
<text x="250.4" y="19.6">IO23</text>
<text x="135.6" y="25.3">VN</text>
<text x="135.6" y="28.2">IO34</text>
<text x="161.4" y="28.2">ESP_EN3</text>
<text x="250.4" y="28.2">RXD0</text>
<text x="250.4" y="25.3">TXD0</text>
<text x="135.6" y="31">IO35</text>
<text x="135.6" y="33.9">IO32</text>
<text x="164.3" y="31">VP</text>
<text x="164.3" y="33.9">VN</text>
<text x="250.4" y="33.9">NC</text>
<text x="250.4" y="31">IO21</text>
<text x="135.6" y="36.8">IO33</text>
<text x="135.6" y="39.6">IO25</text>
<text x="164.3" y="36.8">IO34</text>
<text x="164.3" y="39.6">IO35</text>
<text x="250.4" y="39.6">IO18</text>
<text x="250.4" y="36.8">IO19</text>
<text x="75.3" y="43.7">600mA out</text>
<text x="135.6" y="42.5">IO26</text>
<text x="164.3" y="42.5">IO32</text>
<text x="164.3" y="45.4">IO33</text>
<text x="250.4" y="45.4">IO17</text>
<text x="250.4" y="42.5">IO5</text>
<text x="58" y="54">EN</text>
<text x="164.3" y="48.3">IO25</text>
<text x="164.3" y="51.1">IO26</text>
<text x="164.3" y="54">IO27</text>
<text x="250.4" y="54">IO0</text>
<text x="250.4" y="51.1">IO4</text>
<text x="250.4" y="48.3">IO16</text>
<text x="135.6" y="56.9">3V3</text>
<text x="164.3" y="56.9">IO14</text>
<text x="164.3" y="59.7">IO12</text>
<text x="250.4" y="56.9">IO2</text>
<text x="250.4" y="59.7">IO15</text>
<text x="135.6" y="62.6">5V_USB</text>
<text x="250.4" y="62.6">EN</text>
<text x="188.9" y="79.8" transform="rotate(-90 188.9 79.8)">IO1316</text>
<text x="209" y="79.8" transform="rotate(-90 209 79.8)">IO1523</text>
<text x="211.8" y="79.8" transform="rotate(-90 211.8 79.8)">IO2</text>
<text x="17.9" y="91.7">Charge current: I_CHG=1000/R_PROG</text>
<text x="17.9" y="94.5">R_PROG=2K: I_CHG=500mA</text>
<text x="161.4" y="97">ESP_EN</text>
<text x="183.8" y="97">RST</text>
<text x="195.8" y="97">RST</text>
<text x="92.5" y="105.7">TXD0</text>
<text x="92.5" y="102.8">RXD0</text>
<text x="162.5" y="106">AUTO PROGRAM CIRCUIT</text>
<text x="240.6" y="102.8">DTR</text>
<text x="77" y="108.5" transform="rotate(-90 77 108.5)">DTR</text>
<text x="92.5" y="108.5">RTS</text>
<text x="241.5" y="122.9">RTS</text>
<text x="198.7" y="128.6">IO0</text>
<text x="131.5" y="140.1" transform="rotate(-90 131.5 140.1)">IO13</text>
<text x="58" y="145.8">3V37</text>
<text x="193" y="157.3">RST</text>
<text x="230.2" y="160.2">IO0</text>
<text x="201" y="162.9">Reset</text>
<text x="241.1" y="165.8">Boot</text>
</g>
<g font-size="2.1">
<text x="30.2" y="2.2">5</text>
<text x="84.7" y="2.2">4</text>
<text x="139.2" y="2.2">3</text>
<text x="193.8" y="2.2">2</text>
<text x="248.3" y="2.2">1</text>
<text x=".8" y="29.8">D</text>
<text x="276.3" y="29.8">D</text>
<text x=".8" y="80.1">C</text>
<text x="276.3" y="80.1">C</text>
<text x=".8" y="130.3">B</text>
<text x="276.3" y="130.3">B</text>
<text x=".8" y="180.5">A</text>
<text x="276.3" y="180.5">A</text>
<text x="30.2" y="206">5</text>
<text x="84.7" y="206">4</text>
<text x="139.2" y="206">3</text>
<text x="193.8" y="206">2</text>
<text x="248.3" y="206">1</text>
</g>
</svg>
